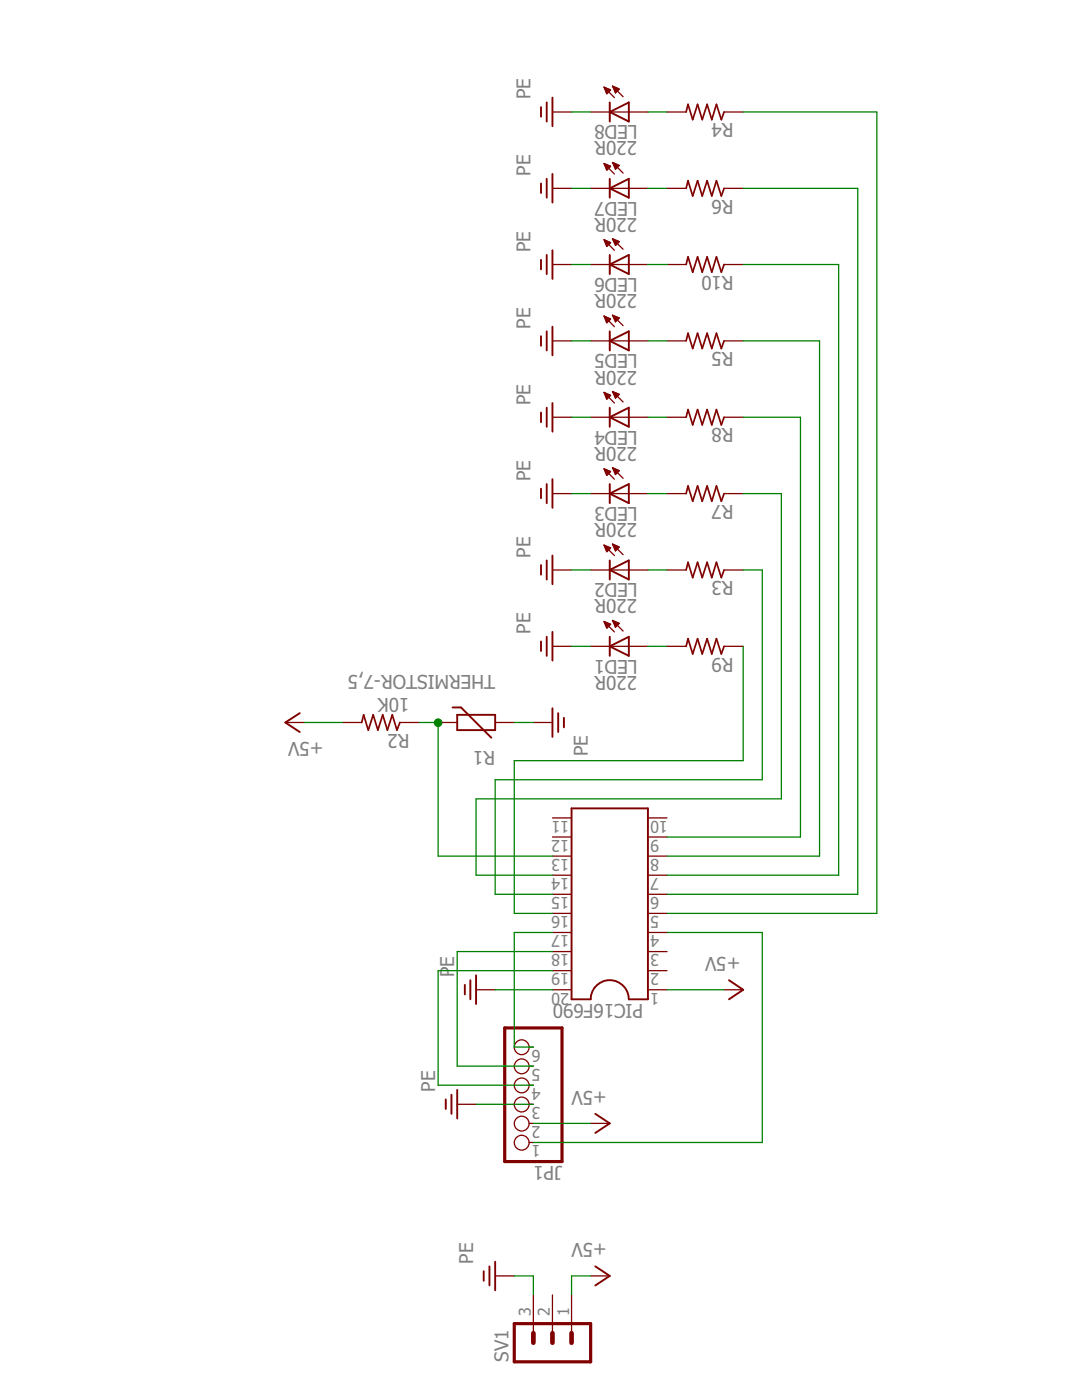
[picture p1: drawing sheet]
<svg xmlns="http://www.w3.org/2000/svg" width="216mm" height="279mm" viewBox="0 0 216 279" stroke-linecap="round" stroke-linejoin="round" font-family="sans-serif">
<path d="M53.4 14.8l121.7 258M175.1 14.8l-121.7 258" fill="none" stroke="#fff" stroke-width=".2"/>
<g fill="none" stroke="#800000" stroke-width=".38">
<path d="M110.2 19.5v5.7M107.9 21.4v1.9M107.9 36.6v1.9M109.1 20.4v3.9M109.1 35.7v3.8M110.2 34.7v5.7M121.7 20.4v3.9M121.7 35.7v3.8M121.7 22.4l3.8-2v3.9zM121.7 37.6l3.8-1.9v3.8zM107.9 51.9v1.9M109.1 50.9v3.8"/>
<path d="M110.2 50v5.7M121.7 50.9v3.8M121.7 52.8l3.8-1.9v3.8zM107.9 67.1v1.9M109.1 66.1v3.8M110.2 65.2v5.7M121.7 66.1v3.8M121.7 68l3.8-1.9v3.8zM107.9 82.3v1.9M107.9 97.5v1.9M109.1 81.4v3.8M109.1 96.6v3.8"/>
<path d="M110.2 80.4v5.7M110.2 95.6v5.7M121.7 81.4v3.8M121.7 96.6v3.8M121.7 83.3l3.8-1.9v3.8zM121.7 98.5l3.8-1.9v3.8zM107.9 112.8v1.9M109.1 111.8v3.9M110.2 110.9v5.7M121.7 111.8v3.9M121.7 113.7l3.8-1.9v3.9zM107.9 128v1.9"/>
<path d="M109.1 127.1v3.8M110.2 126.1v5.7M121.7 129l3.8-1.9v3.8zM121.7 127.1v3.8M59.8 142.3l-2.9 1.9 2.9 1.9M90.3 141.2h1.7l6 6M91.2 142.7h7.6v3h-7.6zM110.2 141.4v5.7M111.4 142.3v3.8M112.5 143.3v1.9M114 161.3h15.3v38.1h-3.8a3.8 3.8 0 0 0-3.8-3.8 3.8 3.8 0 0 0-3.8 3.8h-3.9zM92.8 196.6v1.9"/>
<path d="M93.9 195.6v3.8M95 194.6v5.8M145.5 195.6l2.8 1.9-2.8 1.9M88.9 219.4v1.9M90.1 218.5v3.8M91.2 217.5v5.7M118.8 222.3l2.9 1.9-2.9 1.9M96.5 253.7v1.9M97.7 252.7v3.8M98.8 251.8v5.7M118.8 252.7l2.9 1.9-2.9 1.9"/>
</g>
<g fill="none" stroke="#800000" stroke-width=".25">
<path d="M120.5 17.4l2.1 2.1M120.5 17.4l1.3 .5M120.5 17.4l.6 1.3 .7-.8M120.6 17.4v.3M120.8 17.5v.6M121 17.6v.9M121.2 17.7v1M121.3 17.7v.8M121.5 17.8v.5M121.7 17.9v.3M121.8 17.9v.1M122.2 17.2l2.1 2.1"/>
<path d="M122.2 17.2l1.4 .6-.8 .7M122.2 17.2l.6 1.3M122.3 17.2v.2M122.5 17.3v.4M122.6 17.4v.8M122.8 17.4v1.1M123 17.5v.9M123.1 17.6v.6M123.3 17.7v.3M123.4 17.7v.2M110.2 22.4h3.8M110.2 37.6h3.8"/>
<path d="M117.9 22.4h11.4M117.9 37.6h11.4M120.5 32.6l2.1 2.1M120.5 32.6l1.3 .6M120.5 32.6l.6 1.4 .7-.8M120.6 32.7v.2M120.8 32.8v.5M121 32.8v.9M121.2 32.9v1M121.3 33v.7M121.5 33v.6M121.7 33.1v.3"/>
<path d="M121.8 33.2h.1M122.2 32.4l2.1 2.1M122.2 32.4l1.4 .6-.8 .8zM122.3 32.5v.1M122.5 32.5v.5M122.6 32.6v.8M122.8 32.7v1M123 32.8v.8M123.1 32.8v.6M123.3 32.9v.4M123.4 33v.1M133.1 22.4h3.8"/>
<path d="M133.1 37.6h3.8M144.5 22.4h3.8M144.5 37.6h3.8M110.2 52.8h3.8M117.9 52.8h11.4M120.5 47.8l2.1 2.2M120.5 47.8l1.3 .6M120.5 47.8l.6 1.4 .7-.8M120.6 47.9v.3M120.8 48v.6M121 48v.9M121.2 48.1v1"/>
<path d="M121.3 48.2v.8M121.5 48.3v.5M121.7 48.3v.3M121.8 48.4v.1M122.2 47.7l2.1 2M122.2 47.7l1.4 .5-.8 .8M122.2 47.7l.6 1.3M122.3 47.7v.1M122.5 47.8v.4M122.6 47.8v.8M122.8 47.9v1.1M123 48v.9"/>
<path d="M123.1 48v.7M123.3 48.1v.4M123.4 48.2v.1M133.1 52.8h3.8M144.5 52.8h3.8M110.2 68h3.8M117.9 68h11.4M120.5 78.3l2.1 2.1M120.5 78.3l1.3 .6-.7 .8zM120.5 63.1l2.1 2.1M120.5 63.1l1.3 .6-.7 .7zM120.6 63.2v.2"/>
<path d="M120.6 78.4v.3M120.8 63.2v.6M120.8 78.4v.6M121 63.3v.9M121 78.5v.9M121.2 63.4v.9M121.2 78.6v1M121.3 63.4v.8M121.3 78.7v.7M121.5 63.5v.5M121.5 78.7v.5M121.7 63.6v.3"/>
<path d="M121.7 78.8v.3M121.8 63.6v.1M121.8 78.9v.1M122.2 78.1l2.1 2.1M122.2 78.1l1.4 .6-.8 .8M122.2 78.1l.6 1.4M122.2 62.9l2.1 2.1M122.2 62.9l1.4 .6-.8 .7M122.2 62.9l.6 1.3M122.3 62.9v.2M122.3 78.1v.2M122.5 63v.5"/>
<path d="M122.5 78.2v.5M122.6 63.1v.7M122.6 78.3v.8M122.8 63.2v1M122.8 78.4v1.1M123 63.2v.9M123 78.4v.9M123.1 63.3v.6M123.1 78.5v.6M123.3 63.4v.4M123.3 78.6v.4M123.4 63.4v.2"/>
<path d="M123.4 78.7v.1M133.1 68h3.8M144.5 68h3.8M110.2 98.5h3.8M110.2 83.3h3.8M117.9 98.5h11.4M117.9 83.3h11.4M120.5 93.6l2.1 2M120.5 93.6l1.3 .5M120.5 93.6l.6 1.3 .7-.8M120.6 93.6v.3M120.8 93.7v.6"/>
<path d="M121 93.8v.9M121.2 93.8v1M121.3 93.9v.8M121.5 94v.5M121.7 94v.3M121.8 94.1h.1M122.2 93.3l2.1 2.2M122.2 93.3l1.4 .6-.8 .8M122.2 93.3l.6 1.4M122.3 93.4v.2M122.5 93.5v.4M122.6 93.6v.7"/>
<path d="M122.8 93.6v1.1M123 93.7v.8M123.1 93.8v.6M123.3 93.8v.4M123.4 93.9v.1M133.1 98.5h3.8M133.1 83.3h3.8M144.5 98.5h3.8M144.5 83.3h3.8M110.2 113.7h3.8M117.9 113.7h11.4M120.5 108.8l2.1 2.1"/>
<path d="M120.5 108.8l1.3 .5M120.5 108.8l.6 1.3 .7-.8M120.6 108.8v.3M120.8 108.9v.6M121 109v.9M121.2 109.1v1M121.3 109.1v.8M121.5 109.2v.5M121.7 109.3v.3M121.8 109.3v.1M122.2 108.6l2.1 2.1M122.2 108.6l1.4 .6-.8 .7"/>
<path d="M122.2 108.6l.6 1.3M122.3 108.6v.2M122.5 108.7v.5M122.6 108.8v.8M122.8 108.8v1.1M123 108.9v.9M123.1 109v.6M123.3 109.1v.3M123.4 109.1v.2M133.1 113.7h3.8M144.5 113.7h3.8M110.2 129h3.8"/>
<path d="M117.9 129h11.4M120.5 124l2.1 2.1M120.5 124l1.3 .6M120.5 124l.6 1.3 .7-.7M120.6 124.1v.2M120.8 124.2v.5M121 124.2v.9M121.2 124.3v1M121.3 124.4v.7M121.5 124.4v.6M121.7 124.5v.3M121.8 124.6h.1"/>
<path d="M122.2 123.8l2.1 2.1M122.2 123.8l1.4 .6-.8 .8M122.2 123.8l.6 1.4M122.3 123.9v.1M122.5 124v.4M122.6 124v.8M122.8 124.1v1.1M123 124.2v.8M123.1 124.2v.6M123.3 124.3v.4M123.4 124.4v.1M133.1 129h3.8"/>
<path d="M144.5 129h3.8M56.9 144.2h3.8M68.4 144.2h3.8M79.8 144.2h3.8M87.4 144.2h3.8M98.8 144.2h3.8M106.4 144.2h3.8M110.2 178.5h3.8M110.2 174.7h3.8M110.2 170.9h3.8M110.2 167h3.8M110.2 163.2h3.8"/>
<path d="M129.3 178.5h3.8M129.3 174.7h3.8M129.3 170.9h3.8M129.3 167h3.8M129.3 163.2h3.8M95 197.5h3.8M110.2 197.5h3.8M110.2 193.7h3.8M110.2 189.9h3.8M110.2 186.1h3.8M110.2 182.3h3.8M129.3 197.5h3.8"/>
<path d="M129.3 193.7h3.8M129.3 189.9h3.8M129.3 186.1h3.8M129.3 182.3h3.8M144.5 197.5h3.8M105.6 216.6h.8M105.6 212.8h.8M105.6 209h.8M91.2 220.4h3.8M105.6 228h.8M105.6 224.2h.8M105.6 220.4h.8"/>
<path d="M117.9 224.2h3.8M98.8 254.6h3.8M106.4 258.4v7.7M110.2 258.4v7.7M114 258.4v7.7M117.9 254.6h3.8"/>
<circle cx="104.1" cy="212.8" r="1.48"/>
<circle cx="104.1" cy="209" r="1.48"/>
<circle cx="104.1" cy="216.6" r="1.48"/>
<circle cx="104.1" cy="224.2" r="1.48"/>
<circle cx="104.1" cy="220.4" r="1.48"/>
<circle cx="104.1" cy="228.1" r="1.48"/>
</g>
<path d="M100.7 205.1h11.4v26.7h-11.4zM102.6 264.2h15.3v7.6h-15.3z" fill="none" stroke="#800000" stroke-width=".64"/>
<path d="M136.9 22.4l.4-1.6 .9 3.1 1-3.1 .9 3.1 1-3.1 .9 3.1 1-3.1 .9 3.1 .6-1.5M136.9 37.6l.4-1.5 .9 3 1-3 .9 3 1-3 .9 3 1-3 .9 3 .6-1.5M136.9 52.8l.4-1.5 .9 3 1-3 .9 3 1-3 .9 3 1-3 .9 3 .6-1.5M136.9 68l.4-1.5 .9 3.1 1-3.1 .9 3.1 1-3.1 .9 3.1 1-3.1 .9 3.1 .6-1.6M136.9 98.5l.4-1.5 .9 3 1-3 .9 3 1-3 .9 3 1-3 .9 3 .6-1.5M136.9 83.3l.4-1.6 .9 3.1 1-3.1 .9 3.1 1-3.1 .9 3.1 1-3.1 .9 3.1 .6-1.5M136.9 113.7l.4-1.5 .9 3.1 1-3.1 .9 3.1 1-3.1 .9 3.1 1-3.1 .9 3.1 .6-1.6M136.9 129l.4-1.5 .9 3 1-3 .9 3 1-3 .9 3 1-3 .9 3 .6-1.5M72.2 144.2l.4-1.5 .9 3 1-3 .9 3 1-3 .9 3 1-3 .9 3 .6-1.5" fill="none" stroke="#800000" stroke-width=".34"/>
<path d="M106.4 266.1v1.9M110.2 266.1v1.9M114 266.1v1.9" fill="none" stroke="#800000" stroke-width=".93"/>
<g fill="none" stroke="#008000" stroke-width=".25">
<path d="M114 37.6h3.9M114 22.4h3.9M129.3 37.6h3.8M129.3 22.4h3.8M114 52.8h3.9M129.3 52.8h3.8M114 68h3.9M129.3 68h3.8M114 98.5h3.9M114 83.3h3.9M129.3 98.5h3.8M129.3 83.3h3.8"/>
<path d="M114 113.7h3.9M129.3 113.7h3.8M148.3 113.7h3.8v41.9h-53.3v22.9h11.4M114 129h3.9M129.3 129h3.8M148.3 129v22.8h-45.7v30.5h7.6M60.7 144.2h7.7M83.6 144.2h3.8v26.7h22.8M102.6 144.2h3.8M98.8 197.5h11.4M110.2 193.7h-22.8v22.9h19M110.2 189.9h-19v22.9h15.2"/>
<path d="M110.2 186.1h-7.6v22.9h3.8M133.1 197.5h11.4M133.1 186.1h19v41.9h-45.7M95 220.4h11.4M106.4 224.2h11.5M102.6 254.6h3.8v3.8M117.9 254.6h-3.9v3.8"/>
</g>
<circle cx="87.4" cy="144.2" r=".76" fill="#008000"/>
<circle cx="87.4" cy="144.2" r=".76" fill="none" stroke="#008000" stroke-width=".2"/>
<path d="M148.3 37.6h22.9v140.9h-38.1M148.3 22.4h26.7v159.9h-41.9M148.3 52.8h19v121.9h-34.2M148.3 68h15.2v102.9h-30.4M148.3 98.5h7.6v60.9h-60.9v15.3h15.2M148.3 83.3h11.4v83.7h-26.6" fill="none" stroke="#008000" stroke-width=".25"/>
<g font-size="3.8" fill="#808080">
<text x="105.9" y="19.9" transform="rotate(-90 105.9 19.9)">PE</text>
<text x="127.2" y="28.2" transform="rotate(-180 127.2 28.2)">220R</text>
<text x="127.2" y="25" transform="rotate(-180 127.2 25)">LED8</text>
<text x="146.4" y="24.6" transform="rotate(-180 146.4 24.6)">R4</text>
<text x="105.9" y="35.1" transform="rotate(-90 105.9 35.1)">PE</text>
<text x="127.2" y="40.2" transform="rotate(-180 127.2 40.2)">LED7</text>
<text x="146.4" y="39.8" transform="rotate(-180 146.4 39.8)">R6</text>
<text x="127.2" y="43.5" transform="rotate(-180 127.2 43.5)">220R</text>
<text x="105.9" y="50.4" transform="rotate(-90 105.9 50.4)">PE</text>
<text x="127.2" y="58.7" transform="rotate(-180 127.2 58.7)">220R</text>
<text x="127.2" y="55.5" transform="rotate(-180 127.2 55.5)">LED6</text>
<text x="146.4" y="55" transform="rotate(-180 146.4 55)">R10</text>
<text x="105.9" y="65.6" transform="rotate(-90 105.9 65.6)">PE</text>
<text x="127.2" y="70.7" transform="rotate(-180 127.2 70.7)">LED5</text>
<text x="146.4" y="70.3" transform="rotate(-180 146.4 70.3)">R5</text>
<text x="127.2" y="74" transform="rotate(-180 127.2 74)">220R</text>
<text x="105.9" y="80.8" transform="rotate(-90 105.9 80.8)">PE</text>
<text x="127.2" y="89.2" transform="rotate(-180 127.2 89.2)">220R</text>
<text x="127.2" y="85.9" transform="rotate(-180 127.2 85.9)">LED4</text>
<text x="146.4" y="85.5" transform="rotate(-180 146.4 85.5)">R8</text>
<text x="105.9" y="96.1" transform="rotate(-90 105.9 96.1)">PE</text>
<text x="127.2" y="101.2" transform="rotate(-180 127.2 101.2)">LED3</text>
<text x="146.4" y="100.8" transform="rotate(-180 146.4 100.8)">R7</text>
<text x="127.2" y="104.4" transform="rotate(-180 127.2 104.4)">220R</text>
<text x="105.9" y="111.3" transform="rotate(-90 105.9 111.3)">PE</text>
<text x="127.2" y="119.6" transform="rotate(-180 127.2 119.6)">220R</text>
<text x="127.2" y="116.4" transform="rotate(-180 127.2 116.4)">LED2</text>
<text x="146.4" y="116" transform="rotate(-180 146.4 116)">R3</text>
<text x="105.9" y="126.5" transform="rotate(-90 105.9 126.5)">PE</text>
<text x="127.2" y="131.7" transform="rotate(-180 127.2 131.7)">LED1</text>
<text x="146.4" y="131.2" transform="rotate(-180 146.4 131.2)">R9</text>
<text x="98.8" y="134.7" transform="rotate(-180 98.8 134.7)">THERMISTOR-7,5</text>
<text x="127.2" y="134.9" transform="rotate(-180 127.2 134.9)">220R</text>
<text x="81.7" y="139.3" transform="rotate(-180 81.7 139.3)">10K</text>
<text x="64.6" y="148" transform="rotate(-180 64.6 148)">+5V</text>
<text x="81.7" y="146.5" transform="rotate(-180 81.7 146.5)">R2</text>
<text x="98.8" y="149.9" transform="rotate(-180 98.8 149.9)">R1</text>
<text x="117.3" y="150.9" transform="rotate(-90 117.3 150.9)">PE</text>
<text x="147.7" y="191.1" transform="rotate(-180 147.7 191.1)">+5V</text>
<text x="90.6" y="195.1" transform="rotate(-90 90.6 195.1)">PE</text>
<text x="128.3" y="200.4" transform="rotate(-180 128.3 200.4)">PIC16F690</text>
<text x="86.8" y="217.9" transform="rotate(-90 86.8 217.9)">PE</text>
<text x="121.1" y="217.7" transform="rotate(-180 121.1 217.7)">+5V</text>
<text x="112.1" y="232.7" transform="rotate(-180 112.1 232.7)">JP1</text>
<text x="121.1" y="248.2" transform="rotate(-180 121.1 248.2)">+5V</text>
<text x="94.4" y="252.2" transform="rotate(-90 94.4 252.2)">PE</text>
<text x="101.5" y="271.8" transform="rotate(-90 101.5 271.8)">SV1</text>
</g>
<g font-size="3.2" fill="#808080">
<text x="113.5" y="167.6" transform="rotate(-180 113.5 167.6)">12</text>
<text x="113.6" y="163.8" transform="rotate(-180 113.6 163.8)">11</text>
<text x="131.5" y="167.6" transform="rotate(-180 131.5 167.6)">9</text>
<text x="133.3" y="163.8" transform="rotate(-180 133.3 163.8)">10</text>
<text x="113.5" y="171.4" transform="rotate(-180 113.5 171.4)">13</text>
<text x="131.5" y="171.4" transform="rotate(-180 131.5 171.4)">8</text>
<text x="113.5" y="175.2" transform="rotate(-180 113.5 175.2)">14</text>
<text x="113.5" y="179" transform="rotate(-180 113.5 179)">15</text>
<text x="131.5" y="179" transform="rotate(-180 131.5 179)">6</text>
<text x="131.5" y="175.2" transform="rotate(-180 131.5 175.2)">7</text>
<text x="113.5" y="182.8" transform="rotate(-180 113.5 182.8)">16</text>
<text x="131.5" y="182.8" transform="rotate(-180 131.5 182.8)">5</text>
<text x="113.5" y="186.6" transform="rotate(-180 113.5 186.6)">17</text>
<text x="113.5" y="190.5" transform="rotate(-180 113.5 190.5)">18</text>
<text x="131.5" y="190.5" transform="rotate(-180 131.5 190.5)">3</text>
<text x="131.5" y="186.6" transform="rotate(-180 131.5 186.6)">4</text>
<text x="113.5" y="194.3" transform="rotate(-180 113.5 194.3)">19</text>
<text x="131.5" y="194.3" transform="rotate(-180 131.5 194.3)">2</text>
<text x="113.5" y="198.1" transform="rotate(-180 113.5 198.1)">20</text>
<text x="131.5" y="198.1" transform="rotate(-180 131.5 198.1)">1</text>
<text x="107.9" y="209.5" transform="rotate(-180 107.9 209.5)">6</text>
<text x="107.9" y="213.3" transform="rotate(-180 107.9 213.3)">5</text>
<text x="107.9" y="220.9" transform="rotate(-180 107.9 220.9)">3</text>
<text x="107.9" y="217.1" transform="rotate(-180 107.9 217.1)">4</text>
<text x="107.9" y="224.7" transform="rotate(-180 107.9 224.7)">2</text>
<text x="107.9" y="228.5" transform="rotate(-180 107.9 228.5)">1</text>
<text x="105.9" y="262.6" transform="rotate(-90 105.9 262.6)">3</text>
<text x="109.7" y="262.6" transform="rotate(-90 109.7 262.6)">2</text>
<text x="113.5" y="262.6" transform="rotate(-90 113.5 262.6)">1</text>
</g>
</svg>
